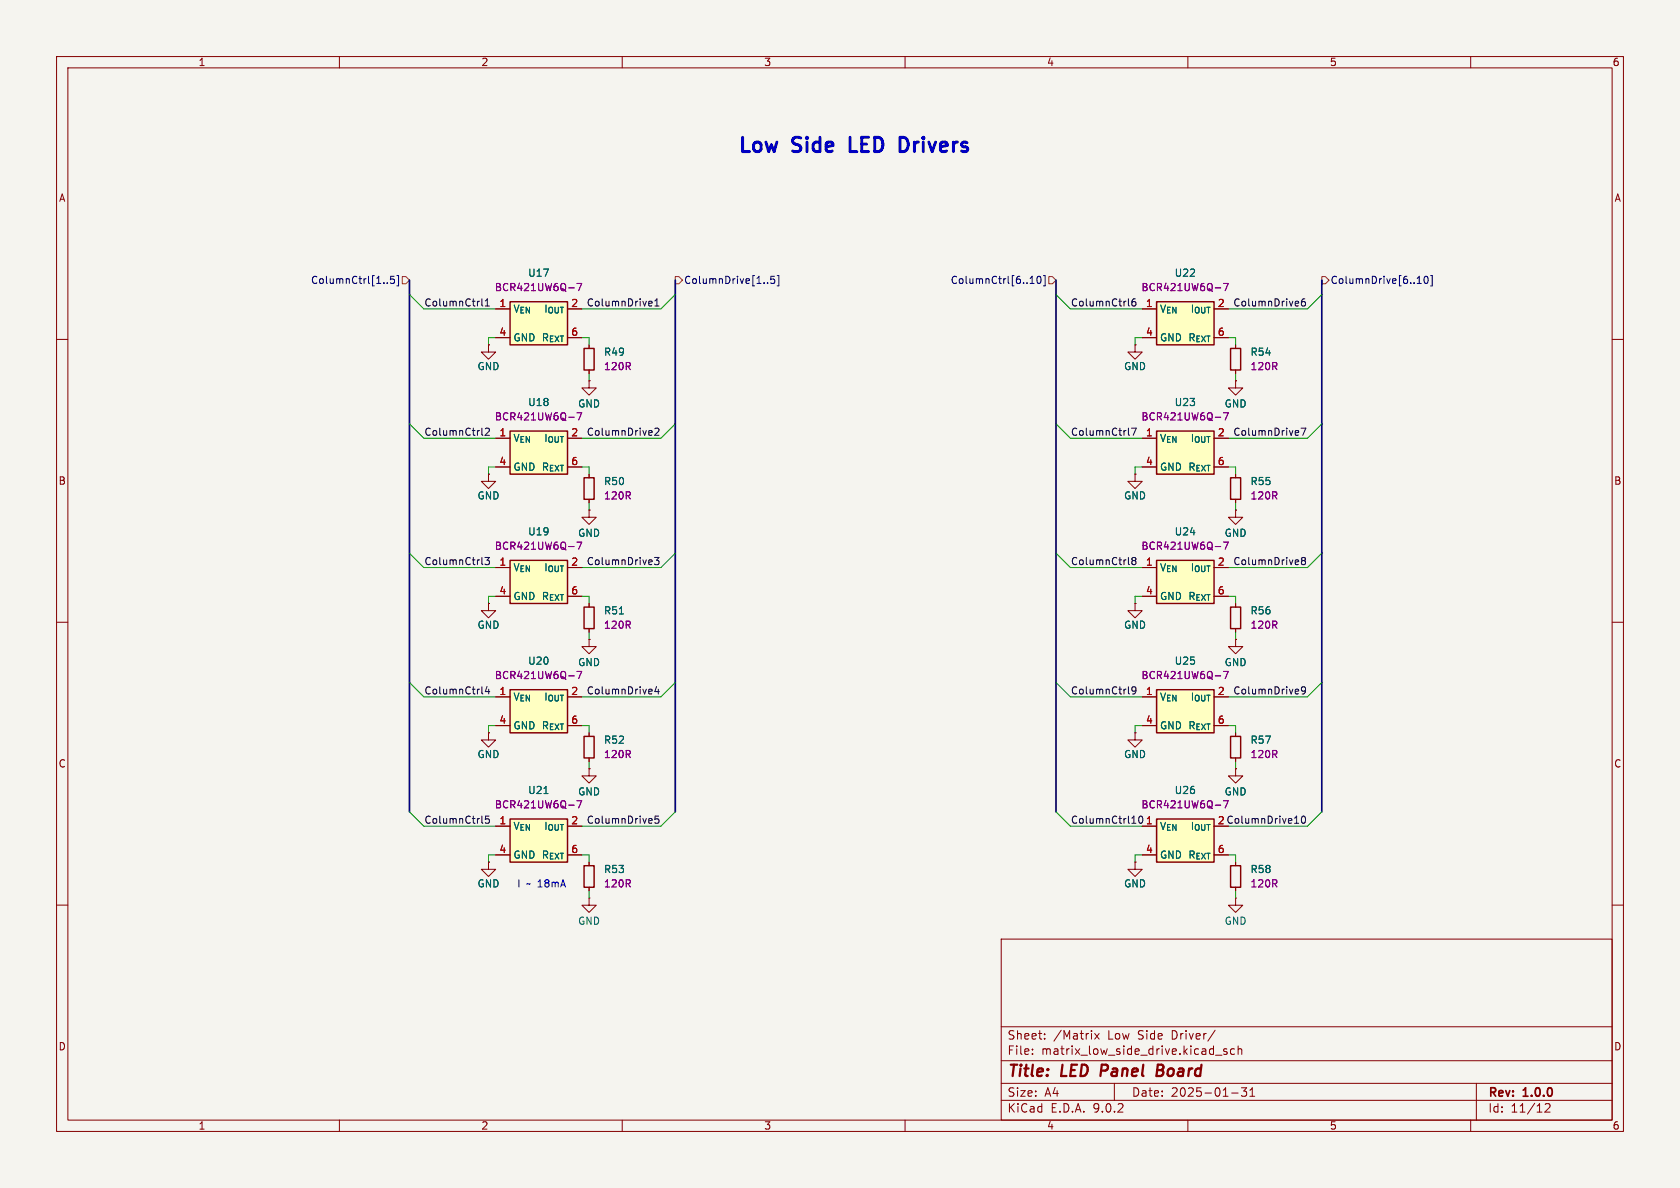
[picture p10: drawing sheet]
<svg xmlns="http://www.w3.org/2000/svg" width="297mm" height="210mm" viewBox="0 0 297 210" stroke-linecap="round" stroke-linejoin="round" font-family="sans-serif">
<path d="M0 0h297v210h-297z" fill="#f5f4ef" stroke="#f5f4ef" stroke-width=".18"/>
<g fill="none" stroke="#840000" stroke-width=".18">
<path d="M10 10h277v190h-277zM12 12h273v186h-273zM60 10v2M110 10v2M160 10v2M210 10v2M260 10v2M10 60h2M285 60h2M200.7 83.8v1.3h-1.3l1.3 1.3 1.2-1.3h-1.2M200.7 83.8h.1M10 110h2"/>
<path d="M285 110h2M10 160h2M177 166h108v32h-108zM285 160h2M60 198v2M110 198v2M160 198v2M177 194.5h108M177 191.5h108M177 187.5h108M177 181.5h108M182.5 186.3v.1"/>
<path d="M182.5 185.5v.1M184.7 183.6v.1M184.7 182.8v.1M193.5 182.7l.8 1M194.3 182.7l-.8 1M197 191.5v3M210 198v2M214.8 182.1l-1.3 2M214.9 186.5h1.1M216.9 185.5l-.4-.1-.2 .2 .1 .2 .5 .2v.3h-.6M217.7 193.2h1.2M218.2 185.5l-.4-.1-.3 .3v.4l.2 .2h.5"/>
<path d="M218.9 185.5l.2-.1 .4 .1v.9M218.9 184.9v1.5M219.5 192.3h.9l-.5 .6 .4 .1v.7l-.2 .1h-.4l-.2-.1M221 193.8h.8M221 192.7l.4-.4v1.5M260 198v2M261 191.5v6.5M273.2 195.2l.5-.1 .3 .1v.3l-.9 1.1h.9"/>
</g>
<path d="M194.8 188.2l-.3 2M204.6 189.2h.6M205.2 189.2l.3 .1M205.4 188.2h-.7l-.3 2 1-.1M205.4 189.1l-.2 .1" fill="none" stroke="#840000" stroke-width=".4"/>
<path d="M90.2 76.2h10.1v7.6h-10.1z" fill="#ffffc2"/>
<path d="M90.2 76.2h10.1v7.6h-10.1zM103.3 107.3h1.7v3.8h-1.7z" fill="none" stroke="#840000" stroke-width=".25"/>
<path d="M87.6 77.5h2.6M87.6 82.6h2.6M104.1 113v1.3h-1.2l1.2 1.3 1.3-1.3h-1.3M104.1 113h.1M104.1 106.7v.6M104.1 111.1v.7M200.7 106.7v1.3h-1.3l1.3 1.2 1.2-1.2h-1.2M200.7 106.7h.1" fill="none" stroke="#840000" stroke-width=".18"/>
<path d="M100.5 73.8h1M102 73h.8l-.5 1.2" fill="none" stroke="#840084" stroke-width=".18"/>
<path d="M109.5 108.5h.7" fill="none" stroke="#006464" stroke-width=".18"/>
<path d="M90.2 53.3h10.1v7.7h-10.1z" fill="#ffffc2"/>
<path d="M90.2 53.3h10.1v7.7h-10.1zM217.6 61.6h1.7v3.8h-1.7zM103.3 130.2h1.7v3.8h-1.7z" fill="none" stroke="#840000" stroke-width=".25"/>
<path d="M87.6 54.6h2.6M87.6 59.7h2.6M86.4 61v1.2h-1.3l1.3 1.3 1.2-1.3h-1.2M86.4 61h.1M218.4 67.3v1.3h-1.2l1.2 1.3 1.3-1.3h-1.3M218.4 67.3h.1M218.4 61v.6M218.4 65.4v.6M104.1 135.9v1.3h-1.2l1.2 1.2 1.3-1.2h-1.3M104.1 135.9h.1M104.1 129.5v.7M104.1 134v.6" fill="none" stroke="#840000" stroke-width=".18"/>
<path d="M100.5 50.9h1M102 50.1h.8l-.5 1.3" fill="none" stroke="#840084" stroke-width=".18"/>
<path d="M204.5 144.8h10.1v7.6h-10.1z" fill="#ffffc2"/>
<path d="M204.5 144.8h10.1v7.6h-10.1z" fill="none" stroke="#840000" stroke-width=".25"/>
<path d="M201.9 146.1h2.6M201.9 151.1h2.6" fill="none" stroke="#840000" stroke-width=".18"/>
<path d="M214.8 142.3h1M216.3 141.5h.8l-.5 1.3" fill="none" stroke="#840084" stroke-width=".18"/>
<path d="M204.5 76.2h10.1v7.6h-10.1z" fill="#ffffc2"/>
<path d="M204.5 76.2h10.1v7.6h-10.1z" fill="none" stroke="#840000" stroke-width=".25"/>
<path d="M201.9 77.5h2.6M201.9 82.6h2.6" fill="none" stroke="#840000" stroke-width=".18"/>
<path d="M214.8 73.8h1M216.3 73h.8l-.5 1.2" fill="none" stroke="#840084" stroke-width=".18"/>
<path d="M204.5 53.3h10.1v7.7h-10.1z" fill="#ffffc2"/>
<path d="M204.5 53.3h10.1v7.7h-10.1zM103.3 61.6h1.7v3.8h-1.7zM217.6 84.5h1.7v3.8h-1.7zM103.3 153h1.7v3.8h-1.7z" fill="none" stroke="#840000" stroke-width=".25"/>
<g fill="none" stroke="#840000" stroke-width=".18">
<path d="M201.9 54.6h2.6M201.9 59.7h2.6M104.1 67.3v1.3h-1.2l1.2 1.3 1.3-1.3h-1.3M104.1 67.3h.1M104.1 61v.6M104.1 65.4v.6M218.4 83.8v.7M218.4 88.3v.6M86.4 106.7v1.3h-1.3l1.3 1.2 1.2-1.2h-1.2M86.4 106.7h.1M104.1 158.8v1.2h-1.2l1.2 1.3 1.3-1.3h-1.3M104.1 158.8h.1"/>
<path d="M104.1 152.4v.6M104.1 156.8v.7"/>
</g>
<path d="M214.8 50.9h1M216.3 50.1h.8l-.5 1.3" fill="none" stroke="#840084" stroke-width=".18"/>
<path d="M90.2 99.1h10.1v7.6h-10.1z" fill="#ffffc2"/>
<path d="M90.2 99.1h10.1v7.6h-10.1z" fill="none" stroke="#840000" stroke-width=".25"/>
<path d="M218.4 90.2v1.2h-1.2l1.2 1.3 1.3-1.3h-1.3M218.4 90.2h.1M87.6 100.3h2.6M87.6 105.4h2.6M86.4 152.4v1.3h-1.3l1.3 1.2 1.2-1.2h-1.2M86.4 152.4h.1M200.7 152.4v1.3h-1.3l1.3 1.2 1.2-1.2h-1.2M200.7 152.4h.1" fill="none" stroke="#840000" stroke-width=".18"/>
<path d="M100.5 96.6h1M102 95.8h.8l-.5 1.3" fill="none" stroke="#840084" stroke-width=".18"/>
<path d="M90.2 144.8h10.1v7.6h-10.1z" fill="#ffffc2"/>
<path d="M90.2 144.8h10.1v7.6h-10.1z" fill="none" stroke="#840000" stroke-width=".25"/>
<path d="M87.6 146.1h2.6M87.6 151.1h2.6" fill="none" stroke="#840000" stroke-width=".18"/>
<path d="M96.2 140.3h.7" fill="none" stroke="#006464" stroke-width=".18"/>
<path d="M100.5 142.3h1M102 141.5h.8l-.5 1.3" fill="none" stroke="#840084" stroke-width=".18"/>
<path d="M204.5 121.9h10.1v7.6h-10.1z" fill="#ffffc2"/>
<path d="M204.5 121.9h10.1v7.6h-10.1zM217.6 130.2h1.7v3.8h-1.7z" fill="none" stroke="#840000" stroke-width=".25"/>
<path d="M86.4 83.8v1.3h-1.3l1.3 1.3 1.2-1.3h-1.2M86.4 83.8h.1M200.7 129.5v1.3h-1.3l1.3 1.3 1.2-1.3h-1.2M200.7 129.5h.1M201.9 123.2h2.6M201.9 128.3h2.6M218.4 135.9v1.3h-1.2l1.2 1.2 1.3-1.2h-1.3M218.4 135.9h.1M218.4 129.5v.7M218.4 134v.6" fill="none" stroke="#840000" stroke-width=".18"/>
<path d="M214.8 119.5h1M216.3 118.7h.8l-.5 1.3" fill="none" stroke="#840084" stroke-width=".18"/>
<path d="M90.2 121.9h10.1v7.6h-10.1z" fill="#ffffc2"/>
<path d="M103.3 84.5h1.7v3.8h-1.7zM217.6 107.3h1.7v3.8h-1.7zM90.2 121.9h10.1v7.6h-10.1zM217.6 153h1.7v3.8h-1.7z" fill="none" stroke="#840000" stroke-width=".25"/>
<g fill="none" stroke="#840000" stroke-width=".18">
<path d="M104.1 90.2v1.2h-1.2l1.2 1.3 1.3-1.3h-1.3M104.1 90.2h.1M104.1 83.8v.7M104.1 88.3v.6M218.4 113v1.3h-1.2l1.2 1.3 1.3-1.3h-1.3M218.4 113h.1M218.4 106.7v.6M218.4 111.1v.7M86.4 129.5v1.3h-1.3l1.3 1.3 1.2-1.3h-1.2M86.4 129.5h.1M87.6 123.2h2.6M87.6 128.3h2.6"/>
<path d="M218.4 158.8v1.2h-1.2l1.2 1.3 1.3-1.3h-1.3M218.4 158.8h.1M218.4 152.4v.6M218.4 156.8v.7"/>
</g>
<path d="M100.5 119.5h1M102 118.7h.8l-.5 1.3" fill="none" stroke="#840084" stroke-width=".18"/>
<path d="M204.5 99.1h10.1v7.6h-10.1z" fill="#ffffc2"/>
<path d="M204.5 99.1h10.1v7.6h-10.1z" fill="none" stroke="#840000" stroke-width=".25"/>
<g fill="none" stroke="#840000" stroke-width=".18">
<path d="M87.6 54.6h2.6M87.6 59.7h2.6M201.9 54.6h2.6M201.9 59.7h2.6M86.4 61h.1M87.6 77.5h2.6M104.1 67.3h.1M104.1 61v.6M104.1 65.4v.6M200.7 61v1.2h-1.3l1.3 1.3 1.2-1.3h-1.2M200.7 61h.1M201.9 77.5h2.6"/>
<path d="M218.4 67.3h.1M218.4 61v.6M218.4 65.4v.6M86.4 83.8h.1M87.6 82.6h2.6M104.1 90.2h.1M104.1 83.8v.7M104.1 88.3v.6M200.7 83.8h.1M201.9 82.6h2.6M218.4 90.2h.1M218.4 83.8v.7"/>
<path d="M218.4 88.3v.6M86.4 106.7h.1M87.6 100.3h2.6M87.6 105.4h2.6M104.1 113h.1M104.1 106.7v.6M104.1 111.1v.7M200.7 106.7h.1M201.9 100.3h2.6M201.9 105.4h2.6M218.4 113h.1M218.4 106.7v.6"/>
<path d="M218.4 111.1v.7M86.4 129.5h.1M87.6 123.2h2.6M87.6 128.3h2.6M104.1 135.9h.1M104.1 129.5v.7M104.1 134v.6M200.7 129.5h.1M201.9 123.2h2.6M201.9 128.3h2.6M218.4 135.9h.1M218.4 129.5v.7"/>
<path d="M218.4 134v.6M86.4 152.4h.1M87.6 146.1h2.6M87.6 151.1h2.6M104.1 152.4v.6M104.1 156.8v.7M200.7 152.4h.1M201.9 146.1h2.6M201.9 151.1h2.6M218.4 152.4v.6M218.4 156.8v.7"/>
</g>
<g fill="none" stroke="#840084" stroke-width=".18">
<path d="M100.5 50.9h1M102 50.1h.8l-.5 1.3M214.8 50.9h1M216.3 50.1h.8l-.5 1.3M100.5 73.8h1M102 73h.8l-.5 1.2M214.8 73.8h1M216.3 73h.8l-.5 1.2M100.5 96.6h1M102 95.8h.8l-.5 1.3M214.8 96.6h1M216.3 95.8h.8l-.5 1.3"/>
<path d="M100.5 119.5h1M102 118.7h.8l-.5 1.3M214.8 119.5h1M216.3 118.7h.8l-.5 1.3M100.5 142.3h1M102 141.5h.8l-.5 1.3M214.8 142.3h1M216.3 141.5h.8l-.5 1.3"/>
</g>
<g fill="none" stroke="#000084" stroke-width=".18">
<path d="M68.5 50v.1M69.7 48.8h-.6l-.1 .6 .2-.1 .4 .1 .1 .2v.4l-.2 .1-.5-.1M70.2 48.7h.3v1.8h-.3M135.7 50v.1M136.9 48.8h-.6l-.1 .6 .2-.1 .4 .1 .2 .2-.1 .4-.2 .1-.5-.1M137.4 48.7h.3v1.8h-.3M182.1 50.1h.7M182.2 49.1l.3-.3v1.3M183.5 48.9l.1-.1a.68 .68 0 0 1 .5 .7 .68 .68 0 0 1-.5 .6 .84 .84 0 0 1-.1-1.2zM184.5 48.7h.3v1.8h-.3M250.5 50.1h.8M250.8 49l.1-.2v1.3"/>
<path d="M251.9 49l.2-.2a.68 .68 0 0 1 .4 .7 .68 .68 0 0 1-.4 .6l-.2-.1-.1-.4zM252.9 48.7h.3v1.8h-.3"/>
</g>
<path d="M71.1 48.9h.7l.6 .6-.6 .7h-.7zM119.4 48.9h.6l.6 .6-.6 .7h-.6zM185.4 48.9h.7l.6 .6-.6 .7h-.7zM233.7 48.9h.6l.6 .6-.6 .7h-.6z" fill="none" stroke="#725600" stroke-width=".18"/>
<g fill="none" stroke="#0f0f0f" stroke-width=".18">
<path d="M85.2 52.8v1.1l.2 .2M85.8 54.1h.7M85.8 53.2l.4-.4v1.3M115.1 53.3l.2 .3-.6 .1M115.2 54l-.1 .1M115.8 54.1h.7M115.8 53.2l.3-.4v1.3M199.6 54l.1 .1M200.7 52.8l-.4 .1a.86 .86 0 0 0 0 1.2l.5-.1v-.4l-.2-.3h-.3l-.2 .3M230.7 52.8l-.4 .1a.86 .86 0 0 0 0 1.2l.4-.1 .1-.4-.2-.3-.4 .1-.1 .2M85.3 76.9l.1 .1M85.8 75.8l.5-.1 .2 .4-.8 .9h.8"/>
<path d="M115.8 75.8l.5-.1 .2 .4-.8 .9h.8M199.6 76.9l.1 .1M200 75.7h.9l-.6 1.3M230 75.7h.9l-.6 1.3M85.3 99.8h.1M85.7 98.5h.8l-.4 .5 .4 .2v.5l-.2 .1-.6-.1M115.7 98.5h.8l-.4 .5 .3 .2v.5l-.1 .1-.6-.1M199.6 99.8h.1M200.3 99.1l-.2-.3 .2-.3h.3l.2 .3-.2 .3M200.3 99.1l-.2 .2 .1 .4 .1 .1h.4l.1-.2v-.3l-.2-.2M200.3 99.1h.3M230.3 99.1l-.2-.3 .2-.3h.3l.2 .3-.2 .3"/>
<path d="M230.3 99.1h.3M230.3 99.1l-.2 .2v.4l.2 .1h.4l.1-.2v-.3l-.2-.2M85.3 122.6l.1 .1M86.1 121.3l-.3 1h.8M86.4 121.8v.9M116.1 121.3l-.3 1h.8M116.4 121.8v.9M199.6 122.6l.1 .1M200.8 122l-.2 .2-.4-.1-.1-.1 .1-.5 .4-.1 .2 .1a.84 .84 0 0 1-.3 1.2h-.3M230.8 122l-.2 .2-.4-.1-.1-.1 .1-.5 .4-.1 .1 .1a.84 .84 0 0 1-.3 1.2h-.2M85.3 145.5h.1M86.5 144.3h-.6l-.1 .6 .2-.1h.4l.1 .2v.4l-.2 .1-.5-.1"/>
<path d="M116.4 144.3h-.6v.6l.2-.1h.4l.1 .2-.1 .4-.1 .1-.5-.1M200.1 145.5h.7M201.4 144.4l.2-.1a.68 .68 0 0 1 .4 .6 .68 .68 0 0 1-.4 .6l-.2-.1-.1-.3zM228.9 145.5h.7M230.2 144.4l.2-.1a.68 .68 0 0 1 .4 .6 .68 .68 0 0 1-.4 .6l-.2-.1-.1-.3z"/>
</g>
<path d="M72.4 49.5v94M119.4 49.5v94M186.7 49.5v94M233.7 49.5v94" fill="none" stroke="#000084" stroke-width=".3"/>
<g fill="none" stroke="#009600" stroke-width=".18">
<path d="M72.4 52.1l2.5 2.5h12.7M87.6 59.7h-1.2v1.3M102.9 59.7h1.2v1.3M119.4 52.1l-2.6 2.5h-13.9M186.7 52.1l2.5 2.5h12.7M201.9 59.7h-1.2v1.3M217.2 59.7h1.2v1.3M233.7 52.1l-2.6 2.5h-13.9M72.4 74.9l2.5 2.6h12.7M104.1 66v1.3M119.4 74.9l-2.6 2.6h-13.9M186.7 74.9l2.5 2.6h12.7"/>
<path d="M218.4 66v1.3M233.7 74.9l-2.6 2.6h-13.9M72.4 97.8l2.5 2.5h12.7M87.6 82.6h-1.2v1.2M102.9 82.6h1.2v1.2M104.1 88.9v1.3M119.4 97.8l-2.6 2.5h-13.9M186.7 97.8l2.5 2.5h12.7M201.9 82.6h-1.2v1.2M217.2 82.6h1.2v1.2M218.4 88.9v1.3M233.7 97.8l-2.6 2.5h-13.9"/>
<path d="M87.6 105.4h-1.2v1.3M102.9 105.4h1.2v1.3M104.1 111.8v1.2M201.9 105.4h-1.2v1.3M217.2 105.4h1.2v1.3M218.4 111.8v1.2M72.4 120.7l2.5 2.5h12.7M87.6 128.3h-1.2v1.2M102.9 128.3h1.2v1.2M104.1 134.6v1.3M119.4 120.7l-2.6 2.5h-13.9M186.7 120.7l2.5 2.5h12.7"/>
<path d="M201.9 128.3h-1.2v1.2M217.2 128.3h1.2v1.2M218.4 134.6v1.3M233.7 120.7l-2.6 2.5h-13.9M72.4 143.5l2.5 2.6h12.7M87.6 151.1h-1.2v1.3M102.9 151.1h1.2v1.3M104.1 157.5v1.3M119.4 143.5l-2.6 2.6h-13.9M186.7 143.5l2.5 2.6h12.7M201.9 151.1h-1.2v1.3M217.2 151.1h1.2v1.3"/>
<path d="M218.4 157.5v1.3M233.7 143.5l-2.6 2.6h-13.9"/>
</g>
<path d="M159.1 24.3l1 .1M160.1 26.7l-1 .1" fill="none" stroke="#0000c2" stroke-width=".51"/>
<path d="M109.5 108.5h.7M96.2 140.3h.7" fill="none" stroke="#006464" stroke-width=".18"/>
<g font-size="3.5" fill="#0000c2">
<text x="130.2" y="27.7">Low</text>
<text x="140.1" y="27.7">Side</text>
<text x="151.2" y="27.7">LED</text>
<text x="161" y="27.7">Drivers</text>
</g>
<g font-size="2.8" fill="#840000">
<text x="178" y="190.9">Title:</text>
<text x="187.7" y="190.9">LED</text>
<text x="195.4" y="190.9">Panel</text>
<text x="206.1" y="190.9">Board</text>
</g>
<g font-size="2.1" fill="#840000">
<text x="178" y="184">Sheet:</text>
<text x="186.2" y="184">/Matrix</text>
<text x="195.9" y="184">Low</text>
<text x="201.3" y="184">Side</text>
<text x="207.4" y="184">Driver/</text>
<text x="178" y="186.7">File:</text>
<text x="184.1" y="186.7">matrix_low_side_drive.kicad_sch</text>
<text x="178" y="196.9">KiCad</text>
<text x="178" y="194.1">Size:</text>
<text x="184.7" y="194.1">A4</text>
<text x="185.7" y="196.9">E.D.A.</text>
<text x="193.3" y="196.9">9.0.2</text>
<text x="200" y="194.1">Date:</text>
<text x="207" y="194.1">2025-01-31</text>
<text x="263" y="194.3">Rev:</text>
<text x="263" y="196.9">Id:</text>
<text x="267.1" y="196.9">11/12</text>
<text x="269.4" y="194.3">1.0.0</text>
</g>
<g font-size="1.8" fill="#840000">
<text x="35" y="11.9">1</text>
<text x="85" y="11.9">2</text>
<text x="135" y="11.9">3</text>
<text x="185" y="11.9">4</text>
<text x="235" y="11.9">5</text>
<text x="285" y="11.9">6</text>
<text x="10.3" y="35.9">A</text>
<text x="285.3" y="35.9">A</text>
<text x="10.3" y="85.9">B</text>
<text x="285.3" y="85.9">B</text>
<text x="10.3" y="135.9">C</text>
<text x="285.3" y="135.9">C</text>
<text x="215.2" y="145.8">2 ColumnDrive10</text>
<text x="10.3" y="185.9">D</text>
<text x="285.3" y="185.9">D</text>
<text x="35" y="199.9">1</text>
<text x="85" y="199.9">2</text>
<text x="135" y="199.9">3</text>
<text x="185" y="199.9">4</text>
<text x="235" y="199.9">5</text>
<text x="285" y="199.9">6</text>
</g>
<g font-size="1.8" fill="#000084">
<text x="54.9" y="50.4">ColumnCtrl[1..5]</text>
<text x="120.8" y="50.4">ColumnDrive[1..5]</text>
<text x="168" y="50.4">ColumnCtrl[6..10]</text>
<text x="235.1" y="50.4">ColumnDrive[6..10]</text>
</g>
<g font-size="1.8" fill="#840084">
<text x="87.4" y="51.7">BCR421UW6Q-7</text>
<text x="201.7" y="51.7">BCR421UW6Q-7</text>
<text x="106.7" y="65.6">120R</text>
<text x="221" y="65.6">120R</text>
<text x="87.4" y="74.5">BCR421UW6Q-7</text>
<text x="201.7" y="74.5">BCR421UW6Q-7</text>
<text x="106.7" y="88.5">120R</text>
<text x="221" y="88.5">120R</text>
<text x="87.4" y="97.4">BCR421UW6Q-7</text>
<text x="201.7" y="97.4">BCR421UW6Q-7</text>
<text x="106.7" y="111.4">120R</text>
<text x="221" y="111.4">120R</text>
<text x="87.4" y="120.2">BCR421UW6Q-7</text>
<text x="201.7" y="120.2">BCR421UW6Q-7</text>
<text x="106.7" y="134.2">120R</text>
<text x="221" y="134.2">120R</text>
<text x="87.4" y="143.1">BCR421UW6Q-7</text>
<text x="201.7" y="143.1">BCR421UW6Q-7</text>
<text x="106.7" y="157.1">120R</text>
<text x="221" y="157.1">120R</text>
</g>
<g font-size="1.8" fill="#006464">
<text x="93.3" y="49.1">U17</text>
<text x="207.6" y="49.1">U22</text>
<text x="90.7" y="55.5">V_{EN}I_{OUT}</text>
<text x="205" y="55.5">V_{EN}I_{OUT}</text>
<text x="84.3" y="65.6">GND</text>
<text x="90.7" y="60.6">GND R_{EXT}</text>
<text x="106.7" y="63.1">R49</text>
<text x="198.6" y="65.6">GND</text>
<text x="205" y="60.6">GND R_{EXT}</text>
<text x="221" y="63.1">R54</text>
<text x="93.3" y="72">U18</text>
<text x="207.6" y="72">U23</text>
<text x="102.1" y="72.2">GND</text>
<text x="216.4" y="72.2">GND</text>
<text x="90.7" y="78.3">V_{EN}I_{OUT}</text>
<text x="90.7" y="83.4">GND R_{EXT}</text>
<text x="205" y="78.3">V_{EN}I_{OUT}</text>
<text x="205" y="83.4">GND R_{EXT}</text>
<text x="84.3" y="88.5">GND</text>
<text x="106.7" y="86">R50</text>
<text x="198.6" y="88.5">GND</text>
<text x="221" y="86">R55</text>
<text x="93.3" y="94.8">U19</text>
<text x="102.1" y="95.1">GND</text>
<text x="207.6" y="94.8">U24</text>
<text x="216.4" y="95.1">GND</text>
<text x="90.7" y="101.2">V_{EN}I_{OUT}</text>
<text x="205" y="101.2">V_{EN}I_{OUT}</text>
<text x="90.7" y="106.3">GND R_{EXT}</text>
<text x="205" y="106.3">GND R_{EXT}</text>
<text x="84.3" y="111.4">GND</text>
<text x="106.7" y="108.8">R51</text>
<text x="198.6" y="111.4">GND</text>
<text x="221" y="108.8">R56</text>
<text x="93.3" y="117.7">U20</text>
<text x="102.1" y="118">GND</text>
<text x="207.6" y="117.7">U25</text>
<text x="216.4" y="118">GND</text>
<text x="90.7" y="124.1">V_{EN}I_{OUT}</text>
<text x="205" y="124.1">V_{EN}I_{OUT}</text>
<text x="90.7" y="129.1">GND R_{EXT}</text>
<text x="106.7" y="131.7">R52</text>
<text x="205" y="129.1">GND R_{EXT}</text>
<text x="221" y="131.7">R57</text>
<text x="84.3" y="134.2">GND</text>
<text x="198.6" y="134.2">GND</text>
<text x="93.3" y="140.6">U21</text>
<text x="102.1" y="140.8">GND</text>
<text x="207.6" y="140.6">U26</text>
<text x="216.4" y="140.8">GND</text>
<text x="90.7" y="146.9">V_{EN}I_{OUT}</text>
<text x="205" y="146.9">V_{EN}I_{OUT}</text>
<text x="90.7" y="152">GND R_{EXT}</text>
<text x="106.7" y="154.5">R53</text>
<text x="205" y="152">GND R_{EXT}</text>
<text x="221" y="154.5">R58</text>
<text x="84.3" y="157.1">GND</text>
<text x="198.6" y="157.1">GND</text>
<text x="102.1" y="163.7">GND</text>
<text x="216.4" y="163.7">GND</text>
</g>
<g font-size="1.8" fill="#0f0f0f">
<text x="74.9" y="54.3">ColumnCtrl1</text>
<text x="103.6" y="54.3">ColumnDrive1</text>
<text x="189.2" y="54.3">ColumnCtrl6</text>
<text x="217.9" y="54.3">ColumnDrive6</text>
<text x="74.9" y="77.1">ColumnCtrl2</text>
<text x="103.6" y="77.1">ColumnDrive2</text>
<text x="189.2" y="77.1">ColumnCtrl7</text>
<text x="217.9" y="77.1">ColumnDrive7</text>
<text x="74.9" y="100">ColumnCtrl3</text>
<text x="103.6" y="100">ColumnDrive3</text>
<text x="189.2" y="100">ColumnCtrl8</text>
<text x="217.9" y="100">ColumnDrive8</text>
<text x="74.9" y="122.8">ColumnCtrl4</text>
<text x="103.6" y="122.8">ColumnDrive4</text>
<text x="189.2" y="122.8">ColumnCtrl9</text>
<text x="217.9" y="122.8">ColumnDrive9</text>
<text x="74.9" y="145.7">ColumnCtrl5</text>
<text x="103.6" y="145.7">ColumnDrive5</text>
<text x="189.2" y="145.7">ColumnCtrl10</text>
</g>
<g font-size="1.8" fill="#a90000">
<text x="88.2" y="54.4">1</text>
<text x="88.2" y="59.4">4</text>
<text x="100.9" y="54.4">2</text>
<text x="100.9" y="59.4">6</text>
<text x="202.5" y="54.4">1</text>
<text x="202.5" y="59.4">4</text>
<text x="215.2" y="54.4">2</text>
<text x="215.2" y="59.4">6</text>
<text x="88.2" y="77.2">1</text>
<text x="100.9" y="77.2">2</text>
<text x="202.5" y="77.2">1</text>
<text x="215.2" y="77.2">2</text>
<text x="88.2" y="82.3">4</text>
<text x="100.9" y="82.3">6</text>
<text x="202.5" y="82.3">4</text>
<text x="215.2" y="82.3">6</text>
<text x="88.2" y="100.1">1</text>
<text x="100.9" y="100.1">2</text>
<text x="202.5" y="100.1">1</text>
<text x="215.2" y="100.1">2</text>
<text x="88.2" y="105.2">4</text>
<text x="100.9" y="105.2">6</text>
<text x="202.5" y="105.2">4</text>
<text x="215.2" y="105.2">6</text>
<text x="88.2" y="122.9">1</text>
<text x="100.9" y="122.9">2</text>
<text x="202.5" y="122.9">1</text>
<text x="215.2" y="122.9">2</text>
<text x="88.2" y="128">4</text>
<text x="100.9" y="128">6</text>
<text x="202.5" y="128">4</text>
<text x="215.2" y="128">6</text>
<text x="88.2" y="145.8">1</text>
<text x="100.9" y="145.8">2</text>
<text x="202.5" y="145.8">1</text>
<text x="215.2" y="145.8">2</text>
<text x="88.2" y="150.9">4</text>
<text x="100.9" y="150.9">6</text>
<text x="202.5" y="150.9">4</text>
<text x="215.2" y="150.9">6</text>
</g>
<g font-size="1.8" fill="#0000c2">
<text x="91.3" y="157.1">I</text>
<text x="93.1" y="157.1">~ 18mA</text>
</g>
</svg>
